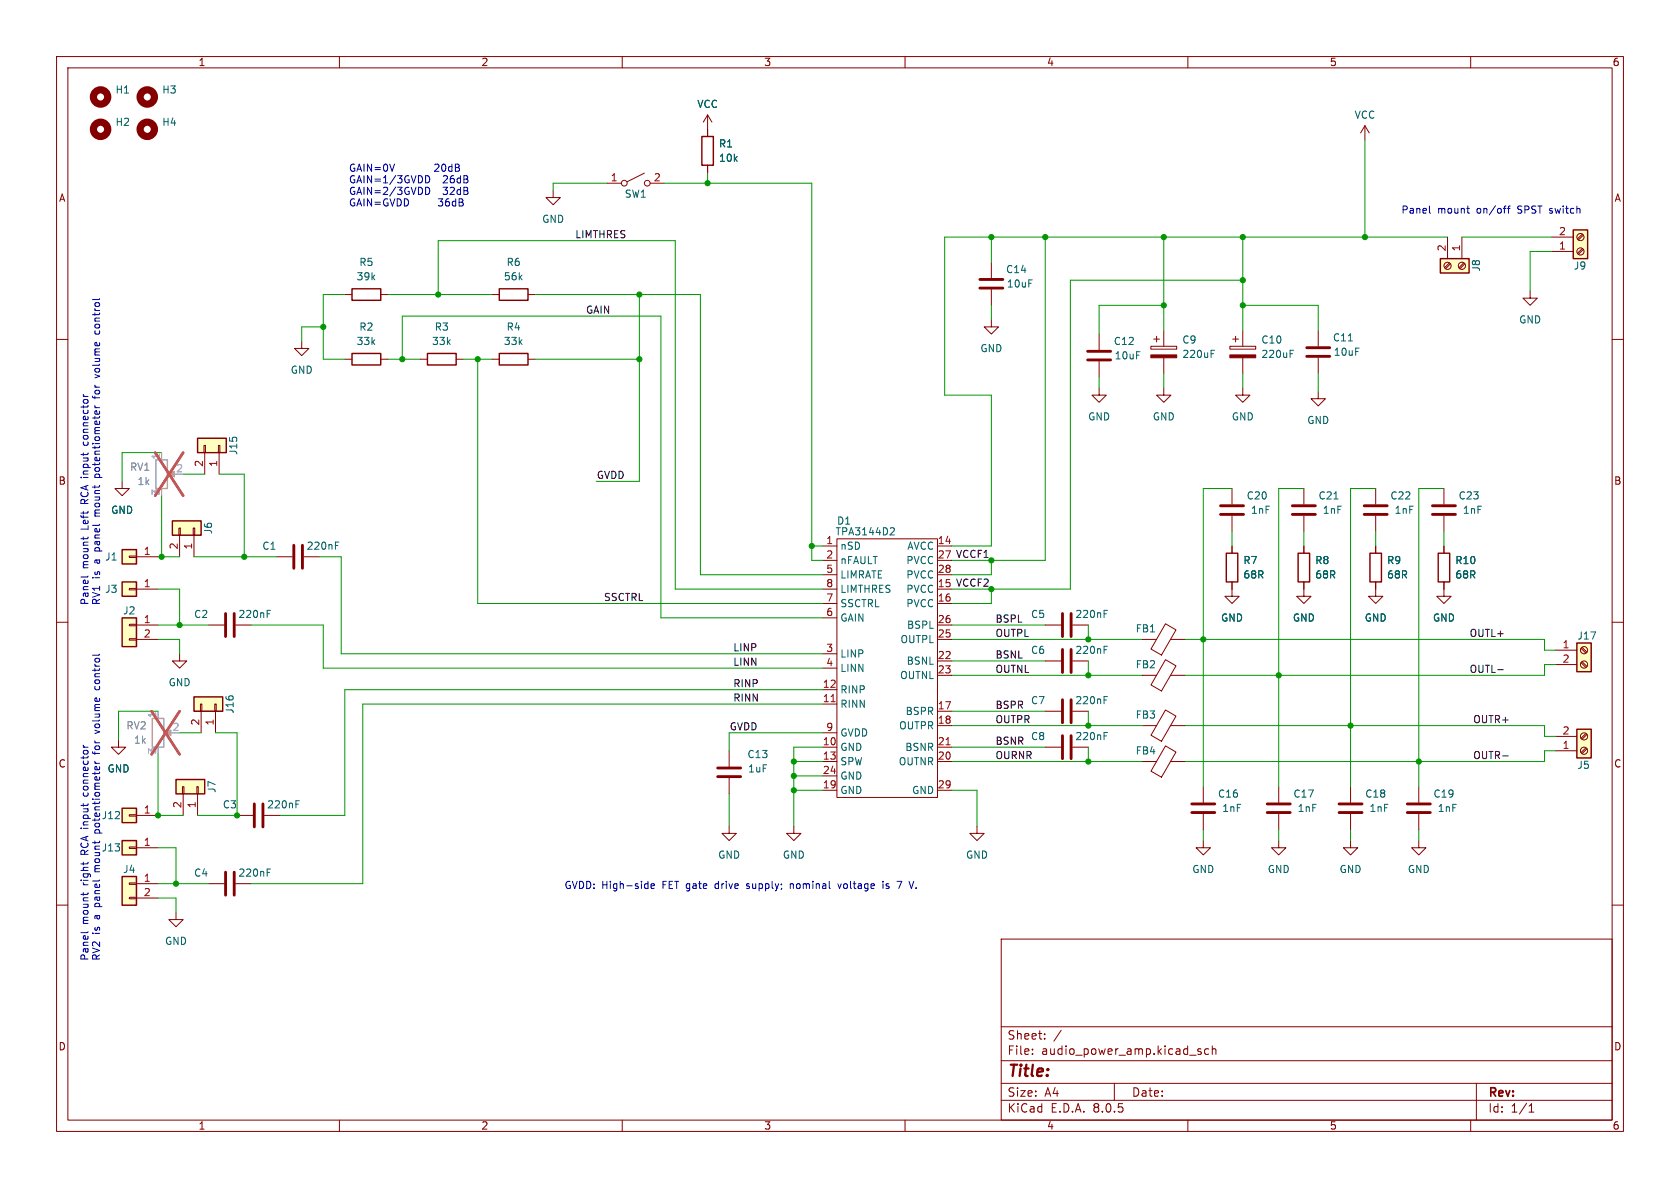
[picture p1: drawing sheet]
<svg xmlns="http://www.w3.org/2000/svg" width="297mm" height="210mm" viewBox="0 0 297 210" stroke-linecap="round" stroke-linejoin="round" font-family="sans-serif">
<g fill="none" stroke="#840000" stroke-width=".18">
<path d="M10 10h277v190h-277zM12 12h273v186h-273zM60 10v2M110 10v2M160 10v2M210 10v2M260 10v2M10 60h2M285 60h2M219.7 68.6v1.3h1.3l-1.3 1.2-1.3-1.2h1.3M230.5 86.4v2.8M230.5 91.2v2.8"/>
<path d="M255.3 86.4v2.8M255.3 91.2v2.8M10 110h2M285 110h2M10 160h2M285 160h2M177 166h108v32h-108zM60 198v2M110 198v2M160 198v2M177 194.5h108M177 191.5h108"/>
<path d="M177 187.5h108M177 181.5h108M182.5 186.3v.1M182.5 185.5v.1M184.7 183.6v.1M184.7 182.8v.1M187.6 182.1l-1.3 2M197 191.5v3M210 198v2M212.3 185.5l-.3-.1-.3 .2 .1 .2 .5 .2v.3h-.6M213.7 185.5l-.5-.1-.2 .3v.4l.1 .2h.6M214.3 185.5l.2-.1 .4 .1 .1 .9"/>
<path d="M214.3 184.9v1.5M260 198v2M261 191.5v6.5M270.3 196.6h.9M270.3 195.5l.4-.4v1.5"/>
</g>
<path d="M228.5 89.4h4M228.5 90.9h4M253.2 89.4h4.1M253.2 90.9h4.1" fill="none" stroke="#840000" stroke-width=".51"/>
<path d="M235.8 88.2h.8" fill="none" stroke="#006464" stroke-width=".18"/>
<path d="M34.3 123.2h5.1v2.5h-5.1z" fill="#ffffc2"/>
<path d="M35.4 124.5h.3v1.2h-.3zM35.6 125.7v3.8M38 124.5h.2v1.2h-.2zM38.1 125.7v3.8" fill="none" stroke="#840000" stroke-width=".18"/>
<path d="M34.3 123.2h5.1v2.5h-5.1z" fill="none" stroke="#840000" stroke-width=".25"/>
<path d="M21.6 142.9h2.5v2.5h-2.5z" fill="#ffffc2"/>
<path d="M21 130.8v1.3h1.2l-1.2 1.3-1.3-1.3h1.3M22.9 144h1.2v.3h-1.2zM24.1 144.1h3.8" fill="none" stroke="#840000" stroke-width=".18"/>
<path d="M21.6 142.9h2.5v2.5h-2.5z" fill="none" stroke="#840000" stroke-width=".25"/>
<path d="M21.6 148.6h2.5v2.5h-2.5z" fill="#ffffc2"/>
<path d="M175.3 56.5v1.3h1.2l-1.2 1.3-1.3-1.3h1.3M175.3 46.4v2.7M175.3 51.2v2.8M184.8 110.5h2.8M184.8 116.8h2.8M189.6 110.5h2.8M189.6 116.8h2.8M22.9 149.7h1.2v.3h-1.2zM24.1 149.9h3.8" fill="none" stroke="#840000" stroke-width=".18"/>
<path d="M21.6 148.6h2.5v2.5h-2.5z" fill="none" stroke="#840000" stroke-width=".25"/>
<path d="M173.2 49.4h4.1M173.2 50.9h4.1M187.8 108.5v4M187.8 114.8v4.1M189.4 108.5v4M189.4 114.8v4.1" fill="none" stroke="#840000" stroke-width=".51"/>
<path d="M195.2 108.5h.4M195.2 107.9h.6M195.2 114.8h.4M195.2 114.2h.6" fill="none" stroke="#006464" stroke-width=".18"/>
<path d="M21.6 154.9h2.5v5.1h-2.5z" fill="#ffffc2"/>
<g fill="none" stroke="#840000" stroke-width=".18">
<path d="M31.7 115.6v1.2h1.3l-1.3 1.3-1.2-1.3h1.2M201.9 113h2.6M201.9 119.4h2.6M206 110.3l1.9 1.1-2.6 4.4-1.8-1.1zM206 116.6l1.9 1.1-2.6 4.4-1.8-1zM207 113h2.5M207 119.4h2.5M22.9 158.6h1.2v.3h-1.2zM22.9 156.1h1.2v.2h-1.2zM24.1 156.2h3.8M24.1 158.8h3.8M41.9 144.1h2.8"/>
<path d="M46.7 144.1h2.8M31.1 161.3v1.3h1.3l-1.3 1.2-1.3-1.2h1.3"/>
</g>
<path d="M21.6 154.9h2.5v5.1h-2.5z" fill="none" stroke="#840000" stroke-width=".25"/>
<path d="M45 142.1v4.1M46.5 142.1v4.1" fill="none" stroke="#840000" stroke-width=".51"/>
<path d="M52.3 142.2h.4M52.3 141.5h.6" fill="none" stroke="#006464" stroke-width=".18"/>
<path d="M31.1 137.8h5.1v2.5h-5.1z" fill="#ffffc2"/>
<g fill="none" stroke="#840000" stroke-width=".18">
<path d="M97.8 33.7v1.2h1.3l-1.3 1.3-1.3-1.3h1.3M107.3 32.4h2.6M113.9 30.6l-3 1.5M114.9 32.4h2.6M125.1 20.3v3.8M125.1 29.2v1.3M125.1 20.3l-.8 1.3M125.1 20.3l.8 1.3M61 52.1h1.2M67.3 52.1h1.3M87 52.1h1.3M93.3 52.1h1.3"/>
<path d="M194.3 59.1v2.7M61 63.5h1.2M67.3 63.5h1.3M87 63.5h1.3M93.3 63.5h1.3M194.3 68.6v1.3h1.3l-1.3 1.2-1.3-1.2h1.3M194.3 63.9v2.8M145.4 96.5h2.6M145.4 99.1h2.6M148 95.3h17.7v45.7h-17.7zM165.7 96.5h2.6M165.7 99.1h2.6"/>
<path d="M255.3 96.5v1.3M145.4 104.1h2.6M145.4 106.7h2.6M145.4 101.6h2.6M145.4 115.6h2.6M145.4 118.1h2.6M145.4 109.2h2.6M165.7 104.1h2.6M165.7 106.7h2.6M165.7 116.8h2.6M165.7 119.4h2.6M165.7 113h2.6"/>
<path d="M165.7 110.5h2.6M165.7 101.6h2.6M255.3 102.9v2.5h1.2l-1.2 1.3-1.3-1.3h1.3M32.3 139.1h.2v1.2h-.2zM34.8 139.1h.3v1.2h-.3zM145.4 132.1h2.6M145.4 124.5h2.6M145.4 121.9h2.6M145.4 134.6h2.6M145.4 139.7h2.6M145.4 137.2h2.6M145.4 129.5h2.6"/>
<path d="M165.7 132.1h2.6M165.7 134.6h2.6M165.7 125.7h2.6M165.7 128.3h2.6M165.7 139.7h2.6M201.9 134.6h2.6M201.9 128.3h2.6M206 131.9l1.9 1-2.6 4.5-1.8-1.1zM206 125.5l1.9 1.1-2.6 4.4-1.8-1zM207 134.6h2.5M207 128.3h2.5M32.4 140.3v3.8"/>
<path d="M34.9 140.3v3.8M36.8 156.2h2.8M41.7 156.2h2.7M172.7 146.1v1.2h1.3l-1.3 1.3-1.3-1.3h1.3"/>
<circle cx="110.4" cy="32.4" r=".51"/>
<circle cx="114.4" cy="32.4" r=".51"/>
</g>
<path d="M124.1 24.1h2v5.1h-2zM62.2 51.1h5.1v2h-5.1zM88.3 51.1h5v2h-5zM62.2 62.5h5.1v2h-5.1zM88.3 62.5h5v2h-5zM254.3 97.8h2v5.1h-2zM31.1 137.8h5.1v2.5h-5.1z" fill="none" stroke="#840000" stroke-width=".25"/>
<path d="M192.3 62.1h4M192.3 63.6h4M39.9 154.2v4M41.4 154.2v4" fill="none" stroke="#840000" stroke-width=".51"/>
<path d="M157.6 93.3l.4 .1 .1 .3-.8 .9h.8M47.2 154.2h.5M47.2 153.6h.6" fill="none" stroke="#006464" stroke-width=".18"/>
<g fill="none" stroke="#840000" stroke-width="1.3">
<circle cx="17.8" cy="17.1" r="1.27"/>
<circle cx="17.8" cy="22.9" r="1.27"/>
<circle cx="26" cy="22.9" r="1.27"/>
</g>
<path d="M146.9 124h.8M167.2 131.7h.8" fill="none" stroke="#a90000" stroke-width=".18"/>
<path d="M27.9 125.7v1.3M29.5 129.5h1" fill="none" stroke="#a1a1a1" stroke-width=".18"/>
<path d="M29.1 129.5l1.1-.5v1z" fill="#a1a1a1" stroke="#a1a1a1" stroke-width=".18"/>
<path d="M26.9 127h2.1v5.1h-2.1z" fill="none" stroke="#a1a1a1" stroke-width=".25"/>
<path d="M26.8 125.7l4.9 7.7M31.7 125.7l-4.9 7.7" fill="none" stroke="#e75356" stroke-width=".46"/>
<path d="M278.8 128.9h2.5v5.1h-2.5z" fill="#ffffc2"/>
<path d="M75.6 62.5h5v2h-5zM278.8 128.9h2.5v5.1h-2.5z" fill="none" stroke="#840000" stroke-width=".25"/>
<g fill="none" stroke="#840000" stroke-width=".18">
<path d="M53.3 60.3v1.3h1.3l-1.3 1.3-1.2-1.3h1.2M74.3 63.5h1.3M80.6 63.5h1.3M184.8 132.1h2.8M184.8 125.7h2.8M189.6 132.1h2.8M189.6 125.7h2.8M212.7 139.1v2.8M226.1 139.1v2.8M275 132.7h3.8M275 130.2h3.8M280.4 129.7l-.9 .8"/>
<path d="M280.4 132.2l-.9 .8M280.5 129.8l-.8 .9M280.5 132.4l-.8 .8M212.7 143.9v2.8M226.1 143.9v2.8"/>
<circle cx="280" cy="130.2" r=".63"/>
<circle cx="280" cy="132.7" r=".63"/>
</g>
<path d="M187.8 123.7v4.1M187.8 130v4.1M189.4 123.7v4.1M189.4 130v4.1M210.7 142.1h4.1M210.7 143.6h4.1M224 142.1h4.1M224 143.6h4.1" fill="none" stroke="#840000" stroke-width=".51"/>
<path d="M195.2 130.1h.4M195.2 129.5h.6M195.2 123.7h.4M195.2 123.1h.6" fill="none" stroke="#006464" stroke-width=".18"/>
<circle cx="26" cy="17.1" r="1.27" fill="none" stroke="#840000" stroke-width="1.3"/>
<path d="M21.6 102.9h2.5v2.5h-2.5z" fill="#ffffc2"/>
<path d="M21.6 85.1v1.3h1.3l-1.3 1.2-1.3-1.2h1.3M22.9 104h1.2v.3h-1.2zM24.1 104.1h3.8M212.7 148.6v1.3h1.3l-1.3 1.2-1.2-1.2h1.2M226.1 148.6v1.3h1.2l-1.2 1.2-1.3-1.2h1.3" fill="none" stroke="#840000" stroke-width=".18"/>
<path d="M21.6 102.9h2.5v2.5h-2.5z" fill="none" stroke="#840000" stroke-width=".25"/>
<path d="M21.6 97.2h2.5v2.5h-2.5z" fill="#ffffc2"/>
<path d="M22.9 98.3h1.2v.3h-1.2zM24.1 98.4h3.8" fill="none" stroke="#840000" stroke-width=".18"/>
<path d="M21.6 97.2h2.5v2.5h-2.5z" fill="none" stroke="#840000" stroke-width=".25"/>
<path d="M278.8 113.7h2.5v5h-2.5z" fill="#ffffc2"/>
<path d="M278.8 113.7h2.5v5h-2.5z" fill="none" stroke="#840000" stroke-width=".25"/>
<g fill="none" stroke="#840000" stroke-width=".18">
<path d="M241.3 22.2l-.8 1.3M241.3 22.2v2.6M241.3 22.2l.8 1.3M275 114.9h3.8M275 117.5h3.8M279.5 117.1l.9 .9M279.5 114.6l.9 .8M279.7 117l.8 .8M279.7 114.4l.8 .9M238.8 139.1v2.8M250.8 139.1v2.8M238.8 143.9v2.8"/>
<path d="M250.8 148.6v1.3h1.3l-1.3 1.2-1.2-1.2h1.2M250.8 143.9v2.8"/>
<circle cx="280" cy="117.5" r=".63"/>
<circle cx="280" cy="114.9" r=".63"/>
</g>
<path d="M236.7 142.1h4.1M236.7 143.6h4.1M248.8 142.1h4.1M248.8 143.6h4.1" fill="none" stroke="#840000" stroke-width=".51"/>
<path d="M21.6 109.2h2.5v5.1h-2.5z" fill="#ffffc2"/>
<path d="M48.9 98.4h2.8M53.7 98.4h2.8M22.9 112.9h1.2v.3h-1.2zM22.9 110.4h1.2v.2h-1.2zM24.1 110.5h3.8M24.1 113h3.8M36.8 110.5h2.8M41.7 110.5h2.7M238.8 148.6v1.3h1.2l-1.2 1.2-1.3-1.2h1.3" fill="none" stroke="#840000" stroke-width=".18"/>
<path d="M21.6 109.2h2.5v5.1h-2.5z" fill="none" stroke="#840000" stroke-width=".25"/>
<path d="M51.9 96.4v4.1M53.5 96.4v4.1M39.9 108.5v4M41.4 108.5v4" fill="none" stroke="#840000" stroke-width=".51"/>
<path d="M59.3 96.4h.4M59.3 95.8h.6M47.2 108.5h.5M47.2 107.9h.6" fill="none" stroke="#006464" stroke-width=".18"/>
<path d="M28.6 80v1.3M30.1 83.8h1" fill="none" stroke="#a1a1a1" stroke-width=".18"/>
<path d="M29.7 83.8l1.2-.5v1z" fill="#a1a1a1" stroke="#a1a1a1" stroke-width=".18"/>
<path d="M27.6 81.3h2v5.1h-2z" fill="none" stroke="#a1a1a1" stroke-width=".25"/>
<path d="M27.4 80l5 7.6M32.4 80l-5 7.6" fill="none" stroke="#e75356" stroke-width=".46"/>
<path d="M34.9 77.5h5.1v2.5h-5.1z" fill="#ffffc2"/>
<path d="M270.5 51.4v1.3h1.3l-1.3 1.3-1.3-1.3h1.3M36.1 78.7h.2v1.3h-.2zM38.6 78.7h.3v1.3h-.3zM36.2 80v3.8M38.7 80v3.8" fill="none" stroke="#840000" stroke-width=".18"/>
<path d="M34.9 77.5h5.1v2.5h-5.1z" fill="none" stroke="#840000" stroke-width=".25"/>
<path d="M278.1 40.6h2.6v5.1h-2.6z" fill="#ffffc2"/>
<path d="M278.1 40.6h2.6v5.1h-2.6z" fill="none" stroke="#840000" stroke-width=".25"/>
<g fill="none" stroke="#840000" stroke-width=".18">
<path d="M274.3 44.5h3.8M274.3 41.9h3.8M279.7 41.4l-.8 .8M279.7 43.9l-.8 .9M279.9 41.6l-.9 .8M279.9 44.1l-.9 .9"/>
<circle cx="279.4" cy="41.9" r=".63"/>
<circle cx="279.4" cy="44.4" r=".63"/>
</g>
<path d="M254.6 45.7h5.1v2.6h-5.1z" fill="#ffffc2"/>
<path d="M254.6 45.7h5.1v2.6h-5.1z" fill="none" stroke="#840000" stroke-width=".25"/>
<g fill="none" stroke="#840000" stroke-width=".18">
<path d="M255.9 41.9v3.8M256.2 46.5l-.8 .8M256.4 46.6l-.8 .9M258.4 41.9v3.8M258.8 46.5l-.9 .8M259 46.6l-.9 .9"/>
<circle cx="255.9" cy="47" r=".63"/>
<circle cx="258.4" cy="47" r=".63"/>
</g>
<path d="M30.5 92.1h5.1v2.5h-5.1z" fill="#ffffc2"/>
<g fill="none" stroke="#840000" stroke-width=".18">
<path d="M125.1 22.9v1.2M125.1 29.2v1.3M204 59.9h1M204.5 59.4v1.1M205.7 58.4v2.8M217.9 59.9h1M218.4 59.4v1.1M219.7 58.4v2.8M233 58.4v2.8M203.5 61.2h4.5v.5h-4.5zM205.7 68.6v1.3h1.3l-1.3 1.2-1.2-1.2h1.2M205.7 63.2v2.8"/>
<path d="M217.4 61.2h4.6v.5h-4.6zM219.7 63.2v2.8M233 69.2v1.3h1.3l-1.3 1.3-1.2-1.3h1.2M233 63.2v2.8M31.6 93.3h.3v1.3h-.3zM31.7 94.6v3.8M34.2 93.3h.2v1.3h-.2zM34.3 94.6v3.8M217.8 86.4v2.8M217.8 91.2v2.8M217.8 96.5v1.3M230.5 96.5v1.3"/>
<path d="M243.2 86.4v2.8M243.2 91.2v2.8M243.2 96.5v1.3M255.3 96.5v1.3M217.8 102.9v2.5h1.3l-1.3 1.3-1.3-1.3h1.3M230.5 102.9v2.5h1.3l-1.3 1.3-1.3-1.3h1.3M243.2 102.9v2.5h1.3l-1.3 1.3-1.3-1.3h1.3M255.3 102.9v1.2M128.9 132.7v2.8M128.9 137.5v2.8M128.9 146.1v1.2h1.3l-1.3 1.3-1.3-1.3h1.3M140.3 146.1v1.2h1.3l-1.3 1.3-1.2-1.3h1.2"/>
</g>
<path d="M30.5 92.1h5.1v2.5h-5.1zM216.8 97.8h2v5.1h-2zM229.5 97.8h2v5.1h-2zM242.2 97.8h2v5.1h-2z" fill="none" stroke="#840000" stroke-width=".25"/>
<path d="M231 61.5h4.1M231 63h4.1M215.8 89.4h4M215.8 90.9h4M241.2 89.4h4M241.2 90.9h4M126.9 135.8h4M126.9 137.3h4" fill="none" stroke="#840000" stroke-width=".51"/>
<g fill="#840000" stroke="#840000" stroke-width=".18">
<path d="M203.5 62.7h4.5v.5h-4.5z"/>
<path d="M217.4 62.7h4.6v.5h-4.6z"/>
</g>
<path d="M214.1 62.5h.4M214.1 61.9h.6M228.1 62.5h.4M228.1 61.9h.6M238.4 60.3h.7" fill="none" stroke="#006464" stroke-width=".18"/>
<path d="M264.8 118.4h.9M265.7 133.6h.9" fill="none" stroke="#0f0f0f" stroke-width=".18"/>
<g fill="none" stroke="#0000c2" stroke-width=".18">
<path d="M69.7 29l-.4 1.3M75.2 31.1a.64 .64 0 0 1 .8 .6 .64 .64 0 0 1-.8 .6zM75.2 33.1a.64 .64 0 0 1 .8 .6 .64 .64 0 0 1-.8 .7zM77.5 29.1l-.4-.1-.2 .1M77.5 35.1h.8M77.5 36.3l.2 .1M77.5 29.6l-.7 .7h.8M252.7 36.4v1.1l.2 .2M259.3 36.8h.5M259.5 37.6l.3 .1M265.8 36.8h.5M266.1 36.4h.2"/>
<path d="M266.5 36.8h.5M267 36.4l-.3 .2v1.1M16.8 58.5v.3l.2 .3 .6-.2v-.4M14.7 78.5l.3 .2h.3l.3-.2M16.3 70.1l.2 .2h1.1M16.8 72.1h.8M16.8 71.7l.2 .4M16.8 70v.5M16.8 66.2l.8 .3-.8 .3M14.7 94.9v.5M15.6 94.9l-.1 .3M16.8 84.4h1.2"/>
<path d="M16.8 84.3v.1M17.6 84.3v.1M15.6 101.8l-.2 .2h-1.1M16.3 133l.2 .2h1.1M16.8 132.9v.5M16.8 134.6l.2 .3M16.8 134.9h.8M16.8 129.1l.8 .3-.8 .3M16.8 121.3v.4l.2 .2 .6-.1v-.5M14.7 157.8v.5M14.7 140.5l.3 .2h.3l.3-.2M15.6 157.8l-.1 .2"/>
<path d="M16.8 147.3h1.2M16.8 147.2v.1M17.6 147.2v.1M114.2 156.2l.4 .1M114.6 155.8v1.3M114.6 157l-.4 .1M115.1 156.6l.6-.1-.1-.2-.3-.1-.2 .2 .1 .6h.4M132 157l.1 .1M132.1 156.2l-.1 .2 .1 .2M139.7 156.2v.9M140.1 156.2l-.4 .1M148.1 156.2l.3 .9 .3-.9"/>
<path d="M156.1 155.8v.1M156.1 156.2v.9M156.6 157l.4 .1M156.8 156.2l-.2 .2 .2 .2M158.6 155.8h.8l-.5 1.3M162 156.9v.2M15.6 164.7l-.2 .2h-1.1"/>
</g>
<g fill="none" stroke="#009600" stroke-width=".18">
<path d="M107.3 32.4h-9.5v1.3M117.5 32.4h26v66.7h1.9M125.1 30.5v1.9M241.3 24.8v17.1M57.1 57.8h-3.8v2.5M61 52.1h-3.9v11.4h3.9M68.6 52.1h18.4M77.5 52.1v-9.6h41.9v61.6h26M94.6 52.1h29.2v49.5h21.6M113 52.1v33h-7.6M175.3 41.9v4.5M175.3 54v2.5"/>
<path d="M184.8 41.9v57.2h-16.5M205.7 54h-11.4v5.1M205.7 41.9v16.5M219.7 49.5h-30.5v54.6h-20.9M219.7 41.9v16.5M219.7 54h13.3v4.4M255.9 41.9h-88.9v28h8.3v26.6h-7M258.4 41.9h15.9M274.3 44.5h-3.8v6.9M68.6 63.5h5.7M71.1 63.5v-7.6h45.7v53.3h28.6M81.9 63.5h5.1"/>
<path d="M84.5 63.5v43.2h60.9M94.6 63.5h18.4M194.3 66.7v1.9M205.7 66v2.6M219.7 66v2.6M233 66v3.2M27.9 98.4h3.8M28.6 80h-7v5.1M28.6 87.6v10.8M32.4 83.8h3.8M34.3 98.4h14.6M38.7 83.8h4.5v14.6"/>
<path d="M56.5 98.4h3.8v17.2h85.1M143.5 96.5h1.9M175.3 99.1v2.5h-7M217.8 86.4h-5.1v52.7M217.8 94v2.5M230.5 86.4h-4.4v52.7M230.5 94v2.5M243.2 86.4h-4.4v52.7M243.2 94v2.5M255.3 86.4h-4.5v52.7M255.3 94v2.5M27.9 113h3.8v2.6"/>
<path d="M27.9 110.5h8.9M27.9 104.1h3.8v6.4M44.4 110.5h12.7v7.6h88.3M168.3 113h33.6M168.3 116.8h16.5M168.3 110.5h16.5M168.3 119.4h33.6M175.3 104.1v2.6h-7M192.4 110.5v2.5M192.4 116.8v2.6M209.5 113h63.5v1.9h2M275 117.5h-2v1.9h-63.5"/>
<path d="M27.9 125.7h-6.9v5.1M27.9 133.4v10.7h4.5M31.7 129.5h3.9M38.1 129.5h3.8v14.6h-7M140.3 134.6h5.1M140.3 137.2h5.1M140.3 139.7h5.1M145.4 132.1h-5.1v14M145.4 124.5h-81.3v31.7h-19.7M145.4 121.9h-84.4v22.2h-11.5M145.4 129.5h-16.5v3.2M168.3 128.3h33.6"/>
<path d="M168.3 134.6h33.6M168.3 125.7h16.5M168.3 132.1h16.5M168.3 139.7h4.4v6.4M192.4 125.7v2.6M192.4 132.1v2.5M209.5 128.3h63.5v1.9h2M275 132.7h-2v1.9h-63.5M27.9 156.2h8.9M27.9 149.9h3.2v6.3M27.9 158.8h3.2v2.5M128.9 140.3v5.8"/>
<path d="M212.7 146.7v1.9M226.1 146.7v1.9M238.8 146.7v1.9M250.8 146.7v1.9"/>
</g>
<path d="M28.6 80v1.3M27.9 125.7v1.3" fill="none" stroke="#a1a1a1" stroke-width=".18"/>
<path d="M27.4 80l5 7.6M32.4 80l-5 7.6M26.8 125.7l4.9 7.7M31.7 125.7l-4.9 7.7" fill="none" stroke="#e75356" stroke-width=".46"/>
<g fill="#009600" stroke="#009600" stroke-width=".18">
<circle cx="175.3" cy="104.1" r=".46"/>
<circle cx="192.4" cy="113" r=".46"/>
<circle cx="192.4" cy="128.3" r=".46"/>
<circle cx="192.4" cy="134.6" r=".46"/>
<circle cx="192.4" cy="119.4" r=".46"/>
<circle cx="219.7" cy="49.5" r=".46"/>
<circle cx="219.7" cy="41.9" r=".46"/>
<circle cx="205.7" cy="41.9" r=".46"/>
<circle cx="241.3" cy="41.9" r=".46"/>
<circle cx="219.7" cy="54" r=".46"/>
<circle cx="205.7" cy="54" r=".46"/>
<circle cx="143.5" cy="96.5" r=".46"/>
<circle cx="175.3" cy="41.9" r=".46"/>
<circle cx="184.8" cy="41.9" r=".46"/>
<circle cx="175.3" cy="99.1" r=".46"/>
<circle cx="226.1" cy="119.4" r=".46"/>
<circle cx="238.8" cy="128.3" r=".46"/>
<circle cx="250.8" cy="134.6" r=".46"/>
<circle cx="212.7" cy="113" r=".46"/>
<circle cx="140.3" cy="137.2" r=".46"/>
<circle cx="140.3" cy="139.7" r=".46"/>
<circle cx="125.1" cy="32.4" r=".46"/>
<circle cx="140.3" cy="134.6" r=".46"/>
<circle cx="43.2" cy="98.4" r=".46"/>
<circle cx="28.6" cy="98.4" r=".46"/>
<circle cx="84.5" cy="63.5" r=".46"/>
<circle cx="77.5" cy="52.1" r=".46"/>
<circle cx="71.1" cy="63.5" r=".46"/>
<circle cx="57.1" cy="57.8" r=".46"/>
<circle cx="113" cy="63.5" r=".46"/>
<circle cx="113" cy="52.1" r=".46"/>
<circle cx="31.1" cy="156.2" r=".46"/>
<circle cx="27.9" cy="144.1" r=".46"/>
<circle cx="41.9" cy="144.1" r=".46"/>
<circle cx="31.7" cy="110.5" r=".46"/>
</g>
<text font-size="2.8" fill="#840000" x="178" y="190.9">Title:</text>
<g font-size="2.1" fill="#840000">
<text x="178" y="184">Sheet:</text>
<text x="178" y="186.7">File:</text>
<text x="184.1" y="186.7">audio_power_amp.kicad_sch</text>
<text x="178" y="196.9">KiCad</text>
<text x="178" y="194.1">Size:</text>
<text x="184.7" y="194.1">A4</text>
<text x="185.7" y="196.9">E.D.A.</text>
<text x="193.3" y="196.9">8.0.5</text>
<text x="200" y="194.1">Date:</text>
<text x="263" y="194.3">Rev:</text>
<text x="263" y="196.9">Id:</text>
<text x="267.1" y="196.9">1/1</text>
</g>
<g font-size="1.8" fill="#840000">
<text x="35" y="11.9">1</text>
<text x="85" y="11.9">2</text>
<text x="135" y="11.9">3</text>
<text x="185" y="11.9">4</text>
<text x="235" y="11.9">5</text>
<text x="285" y="11.9">6</text>
<text x="10.3" y="35.9">A</text>
<text x="285.3" y="35.9">A</text>
<text x="10.3" y="85.9">B</text>
<text x="285.3" y="85.9">B</text>
<text x="10.3" y="135.9">C</text>
<text x="285.3" y="135.9">C</text>
<text x="10.3" y="185.9">D</text>
<text x="285.3" y="185.9">D</text>
<text x="35" y="199.9">1</text>
<text x="85" y="199.9">2</text>
<text x="135" y="199.9">3</text>
<text x="185" y="199.9">4</text>
<text x="235" y="199.9">5</text>
<text x="285" y="199.9">6</text>
</g>
<g font-size="1.8" fill="#006464">
<text x="20.3" y="16.7">H1</text>
<text x="28.6" y="16.7">H3</text>
<text x="20.3" y="22.5">H2</text>
<text x="28.6" y="22.5">H4</text>
<text x="123.2" y="19.3">VCC</text>
<text x="239.4" y="21.2">VCC</text>
<text x="127" y="26.3">R1</text>
<text x="127" y="28.8">10k</text>
<text x="110.4" y="35.2">SW1</text>
<text x="95.8" y="39.6">GND</text>
<text x="63.4" y="47.2">R5</text>
<text x="89.5" y="47.2">R6</text>
<text x="278.1" y="47.9">J9</text>
<text x="62.9" y="49.8">39k</text>
<text x="89" y="49.8">56k</text>
<text x="177.8" y="48.5">C14</text>
<text x="177.9" y="51">10uF</text>
<text x="261.8" y="48.1" transform="rotate(-90 261.8 48.1)">J8</text>
<text x="63.4" y="58.6">R2</text>
<text x="76.8" y="58.6">R3</text>
<text x="89.5" y="58.6">R4</text>
<text x="268.5" y="57.4">GND</text>
<text x="62.9" y="61.2">33k</text>
<text x="76.3" y="61.2">33k</text>
<text x="89" y="61.2">33k</text>
<text x="173.2" y="62.5">GND</text>
<text x="196.8" y="61.2">C12</text>
<text x="197" y="63.7">10uF</text>
<text x="208.9" y="60.9">C9</text>
<text x="208.9" y="63.5">220uF</text>
<text x="222.9" y="63.5">220uF</text>
<text x="222.9" y="60.9">C10</text>
<text x="235.5" y="60.6">C11</text>
<text x="235.7" y="63.1">10uF</text>
<text x="51.3" y="66.3">GND</text>
<text x="192.3" y="74.5">GND</text>
<text x="203.7" y="74.5">GND</text>
<text x="217.7" y="74.5">GND</text>
<text x="231" y="75.2">GND</text>
<text x="42.1" y="80.5" transform="rotate(-90 42.1 80.5)">J15</text>
<text x="220.3" y="88.5">C20</text>
<text x="233" y="88.5">C21</text>
<text x="245.7" y="88.5">C22</text>
<text x="257.8" y="88.5">C23</text>
<text x="19.6" y="91">GND</text>
<text x="37.7" y="94.5" transform="rotate(-90 37.7 94.5)">J6</text>
<text x="147.6" y="94.8">TPA3144D2</text>
<text x="147.9" y="92.9">D1</text>
<text x="221.1" y="91">1nF</text>
<text x="233.8" y="91">1nF</text>
<text x="246.5" y="91">1nF</text>
<text x="258.5" y="91">1nF</text>
<text x="18.5" y="99.3">J1</text>
<text x="46.3" y="97.4">C1</text>
<text x="54.1" y="97.4">220nF</text>
<text x="148.5" y="97.4">nSD</text>
<text x="148.5" y="99.9">nFAULT</text>
<text x="160.1" y="99.9">PVCC</text>
<text x="160.3" y="97.4">AVCC</text>
<text x="219.7" y="99.9">R7</text>
<text x="232.4" y="99.9">R8</text>
<text x="245.1" y="99.9">R9</text>
<text x="257.2" y="99.9">R10</text>
<text x="18.5" y="105">J3</text>
<text x="148.5" y="102.5">LIMRATE</text>
<text x="148.5" y="107.5">SSCTRL</text>
<text x="148.5" y="105">LIMTHRES</text>
<text x="160.1" y="105">PVCC</text>
<text x="160.1" y="107.5">PVCC</text>
<text x="160.1" y="102.5">PVCC</text>
<text x="219.7" y="102.5">68R</text>
<text x="232.4" y="102.5">68R</text>
<text x="245.1" y="102.5">68R</text>
<text x="257.2" y="102.5">68R</text>
<text x="21.7" y="108.8">J2</text>
<text x="34.2" y="109.4">C2</text>
<text x="42.1" y="109.4">220nF</text>
<text x="148.5" y="110.1">GAIN</text>
<text x="159.1" y="113.9">OUTPL</text>
<text x="160.2" y="111.4">BSPL</text>
<text x="182.2" y="109.4">C5</text>
<text x="190" y="109.4">220nF</text>
<text x="200.7" y="112">FB1</text>
<text x="215.8" y="110.1">GND</text>
<text x="228.5" y="110.1">GND</text>
<text x="241.2" y="110.1">GND</text>
<text x="253.2" y="110.1">GND</text>
<text x="278.8" y="113.3">J17</text>
<text x="148.5" y="116.4">LINP</text>
<text x="148.5" y="119">LINN</text>
<text x="160.2" y="117.7">BSNL</text>
<text x="182.2" y="115.8">C6</text>
<text x="190" y="115.8">220nF</text>
<text x="200.7" y="118.3">FB2</text>
<text x="29.7" y="121.5">GND</text>
<text x="148.5" y="125.3">RINN</text>
<text x="148.5" y="122.8">RINP</text>
<text x="159" y="120.2">OUTNL</text>
<text x="182.2" y="124.7">C7</text>
<text x="190" y="124.7">220nF</text>
<text x="41.5" y="126.3" transform="rotate(-90 41.5 126.3)">J16</text>
<text x="148.5" y="130.4">GVDD</text>
<text x="158.9" y="129.1">OUTPR</text>
<text x="160" y="126.6">BSPR</text>
<text x="182.2" y="131">C8</text>
<text x="190" y="131">220nF</text>
<text x="200.7" y="127.2">FB3</text>
<text x="18.9" y="136.8">GND</text>
<text x="132" y="134.2">C13</text>
<text x="132.2" y="136.8">1uF</text>
<text x="148.5" y="132.9">GND</text>
<text x="148.5" y="135.5">SPW</text>
<text x="158.8" y="135.5">OUTNR</text>
<text x="159.9" y="132.9">BSNR</text>
<text x="200.7" y="133.6">FB4</text>
<text x="278.8" y="136.1">J5</text>
<text x="38.3" y="140.3" transform="rotate(-90 38.3 140.3)">J7</text>
<text x="39.3" y="143.1">C3</text>
<text x="47.1" y="143.1">220nF</text>
<text x="148.5" y="140.6">GND</text>
<text x="148.5" y="138">GND</text>
<text x="161.2" y="140.6">GND</text>
<text x="215.2" y="141.2">C16</text>
<text x="216" y="143.7">1nF</text>
<text x="228.6" y="141.2">C17</text>
<text x="229.3" y="143.7">1nF</text>
<text x="241.3" y="141.2">C18</text>
<text x="242" y="143.7">1nF</text>
<text x="253.3" y="141.2">C19</text>
<text x="254.1" y="143.7">1nF</text>
<text x="21.7" y="154.5">J4</text>
<text x="34.2" y="155.2">C4</text>
<text x="42.1" y="155.2">220nF</text>
<text x="126.9" y="152">GND</text>
<text x="138.3" y="152">GND</text>
<text x="170.7" y="152">GND</text>
<text x="210.7" y="154.5">GND</text>
<text x="224" y="154.5">GND</text>
<text x="236.7" y="154.5">GND</text>
<text x="248.8" y="154.5">GND</text>
<text x="29.1" y="167.2">GND</text>
</g>
<g font-size="1.8" fill="#0000c2">
<text x="61.6" y="30.4">GAIN=0V</text>
<text x="61.6" y="32.5">GAIN=1/3GVDD</text>
<text x="61.6" y="34.5">GAIN=2/3GVDD</text>
<text x="78" y="30.4">20dB</text>
<text x="78.5" y="32.5">26dB</text>
<text x="78.5" y="34.5">32dB</text>
<text x="61.6" y="36.6">GAIN=GVDD</text>
<text x="78.2" y="36.6">36dB</text>
<text x="247.6" y="37.9">Panel</text>
<text x="254.1" y="37.9">mount</text>
<text x="261.2" y="37.9">on/off</text>
<text x="268.6" y="37.9">SPST switch</text>
<text x="17.8" y="57.8" transform="rotate(-90 17.8 57.8)">control</text>
<text x="17.8" y="65.7" transform="rotate(-90 17.8 65.7)">volume</text>
<text x="17.8" y="69.5" transform="rotate(-90 17.8 69.5)">for</text>
<text x="15.7" y="78" transform="rotate(-90 15.7 78)">connector</text>
<text x="17.8" y="83.8" transform="rotate(-90 17.8 83.8)">potentiometer</text>
<text x="15.7" y="88.8" transform="rotate(-90 15.7 88.8)">RCA input</text>
<text x="15.7" y="93.5" transform="rotate(-90 15.7 93.5)">Left</text>
<text x="17.8" y="90.8" transform="rotate(-90 17.8 90.8)">mount</text>
<text x="15.7" y="100.6" transform="rotate(-90 15.7 100.6)">mount</text>
<text x="17.8" y="99.5" transform="rotate(-90 17.8 99.5)">a</text>
<text x="17.8" y="97.2" transform="rotate(-90 17.8 97.2)">panel</text>
<text x="15.7" y="107.1" transform="rotate(-90 15.7 107.1)">Panel</text>
<text x="17.8" y="107.1" transform="rotate(-90 17.8 107.1)">RV1</text>
<text x="17.8" y="102.3" transform="rotate(-90 17.8 102.3)">is</text>
<text x="17.8" y="120.7" transform="rotate(-90 17.8 120.7)">control</text>
<text x="17.8" y="128.5" transform="rotate(-90 17.8 128.5)">volume</text>
<text x="17.8" y="132.4" transform="rotate(-90 17.8 132.4)">for</text>
<text x="15.7" y="140.1" transform="rotate(-90 15.7 140.1)">connector</text>
<text x="17.8" y="146.7" transform="rotate(-90 17.8 146.7)">potentiometer</text>
<text x="17.9" y="145">J12</text>
<text x="15.7" y="150.8" transform="rotate(-90 15.7 150.8)">RCA input</text>
<text x="17.8" y="153.7" transform="rotate(-90 17.8 153.7)">mount</text>
<text x="17.9" y="150.7">J13</text>
<text x="15.7" y="156.4" transform="rotate(-90 15.7 156.4)">right</text>
<text x="17.8" y="160.1" transform="rotate(-90 17.8 160.1)">panel</text>
<text x="99.7" y="157.2">GVDD: High-side</text>
<text x="117.2" y="157.2">FET gate</text>
<text x="126.9" y="157.2">drive</text>
<text x="132.6" y="157.2">supply;</text>
<text x="140.5" y="157.2">nominal</text>
<text x="149.3" y="157.2">voltage</text>
<text x="157.3" y="157.2">is</text>
<text x="160.1" y="157.2">7</text>
<text x="15.7" y="163.4" transform="rotate(-90 15.7 163.4)">mount</text>
<text x="17.8" y="165.2" transform="rotate(-90 17.8 165.2)">is</text>
<text x="17.8" y="162.4" transform="rotate(-90 17.8 162.4)">a</text>
<text x="15.7" y="169.9" transform="rotate(-90 15.7 169.9)">Panel</text>
<text x="17.8" y="169.9" transform="rotate(-90 17.8 169.9)">RV2</text>
</g>
<g font-size="1.8" fill="#a90000">
<text x="107.9" y="32.1">1</text>
<text x="115.5" y="32.1">2</text>
<text x="275.5" y="41.7">2</text>
<text x="255.7" y="44.5" transform="rotate(-90 255.7 44.5)">2</text>
<text x="258.2" y="44.5" transform="rotate(-90 258.2 44.5)">1</text>
<text x="275.5" y="44.2">1</text>
<text x="35.9" y="82.6" transform="rotate(-90 35.9 82.6)">2</text>
<text x="38.5" y="82.6" transform="rotate(-90 38.5 82.6)">1</text>
<text x="25.3" y="98.2">1</text>
<text x="31.5" y="97.2" transform="rotate(-90 31.5 97.2)">2</text>
<text x="34" y="97.2" transform="rotate(-90 34 97.2)">1</text>
<text x="146" y="96.3">1</text>
<text x="146" y="98.8">2</text>
<text x="146" y="101.3">5</text>
<text x="165.7" y="96.3">14</text>
<text x="165.7" y="98.8">27</text>
<text x="165.7" y="101.3">28</text>
<text x="25.3" y="103.9">1</text>
<text x="146" y="106.4">7</text>
<text x="146" y="103.9">8</text>
<text x="165.7" y="103.9">15</text>
<text x="165.7" y="106.4">16</text>
<text x="25.3" y="110.2">1</text>
<text x="25.3" y="112.8">2</text>
<text x="146" y="109">6</text>
<text x="165.7" y="112.8">25</text>
<text x="165.7" y="110.2">26</text>
<text x="146" y="115.3">3</text>
<text x="146" y="117.9">4</text>
<text x="165.7" y="116.6">22</text>
<text x="165.7" y="119.1">23</text>
<text x="276.2" y="114.7">1</text>
<text x="276.2" y="117.2">2</text>
<text x="145.4" y="124.2">11</text>
<text x="145.4" y="121.7">12</text>
<text x="165.7" y="125.5">17</text>
<text x="35.3" y="128.3" transform="rotate(-90 35.3 128.3)">2</text>
<text x="37.8" y="128.3" transform="rotate(-90 37.8 128.3)">1</text>
<text x="145.4" y="131.8">10</text>
<text x="146" y="129.3">9</text>
<text x="165.7" y="128">18</text>
<text x="165.7" y="131.8">21</text>
<text x="276.2" y="129.9">2</text>
<text x="145.4" y="134.4">13</text>
<text x="145.4" y="136.9">24</text>
<text x="165.7" y="134.4">20</text>
<text x="276.2" y="132.5">1</text>
<text x="25.3" y="143.9">1</text>
<text x="32.1" y="142.9" transform="rotate(-90 32.1 142.9)">2</text>
<text x="34.7" y="142.9" transform="rotate(-90 34.7 142.9)">1</text>
<text x="145.4" y="139.4">19</text>
<text x="165.7" y="139.4">29</text>
<text x="25.3" y="149.6">1</text>
<text x="25.3" y="156">1</text>
<text x="25.3" y="158.5">2</text>
</g>
<g font-size="1.8" fill="#0f0f0f">
<text x="101.6" y="42.2">LIMTHRES</text>
<text x="103.5" y="55.5">GAIN</text>
<text x="105.4" y="84.7">GVDD</text>
<text x="168.9" y="98.7">VCCF1</text>
<text x="106.7" y="106.3">SSCTRL</text>
<text x="168.9" y="103.8">VCCF2</text>
<text x="175.9" y="110.1">BSPL</text>
<text x="175.9" y="112.7">OUTPL</text>
<text x="259.7" y="112.7">OUTL+</text>
<text x="129.5" y="115.2">LINP</text>
<text x="129.5" y="117.8">LINN</text>
<text x="175.9" y="116.5">BSNL</text>
<text x="175.9" y="119">OUTNL</text>
<text x="259.7" y="119">OUTL-</text>
<text x="129.5" y="124.1">RINN</text>
<text x="129.5" y="121.6">RINP</text>
<text x="175.9" y="125.4">BSPR</text>
<text x="128.9" y="129.2">GVDD</text>
<text x="175.9" y="131.7">BSNR</text>
<text x="175.9" y="127.9">OUTPR</text>
<text x="260.3" y="127.9">OUTR+</text>
<text x="175.9" y="134.3">OURNR</text>
<text x="260.3" y="134.3">OUTR-</text>
</g>
<g font-size="1.8" fill="#989898">
<text x="22.9" y="83.4">RV1</text>
<text x="24.2" y="86">1k</text>
<text x="22.3" y="129.1">RV2</text>
<text x="23.6" y="131.7">1k</text>
</g>
<g font-size="1.8" fill="#aaa">
<text x="28.3" y="81.4" transform="rotate(-90 28.3 81.4)">1</text>
<text x="31" y="83.6">2</text>
<text x="28.3" y="87.7" transform="rotate(-90 28.3 87.7)">3</text>
<text x="27.7" y="127.1" transform="rotate(-90 27.7 127.1)">1</text>
<text x="30.4" y="129.3">2</text>
<text x="27.7" y="133.4" transform="rotate(-90 27.7 133.4)">3</text>
</g>
</svg>
